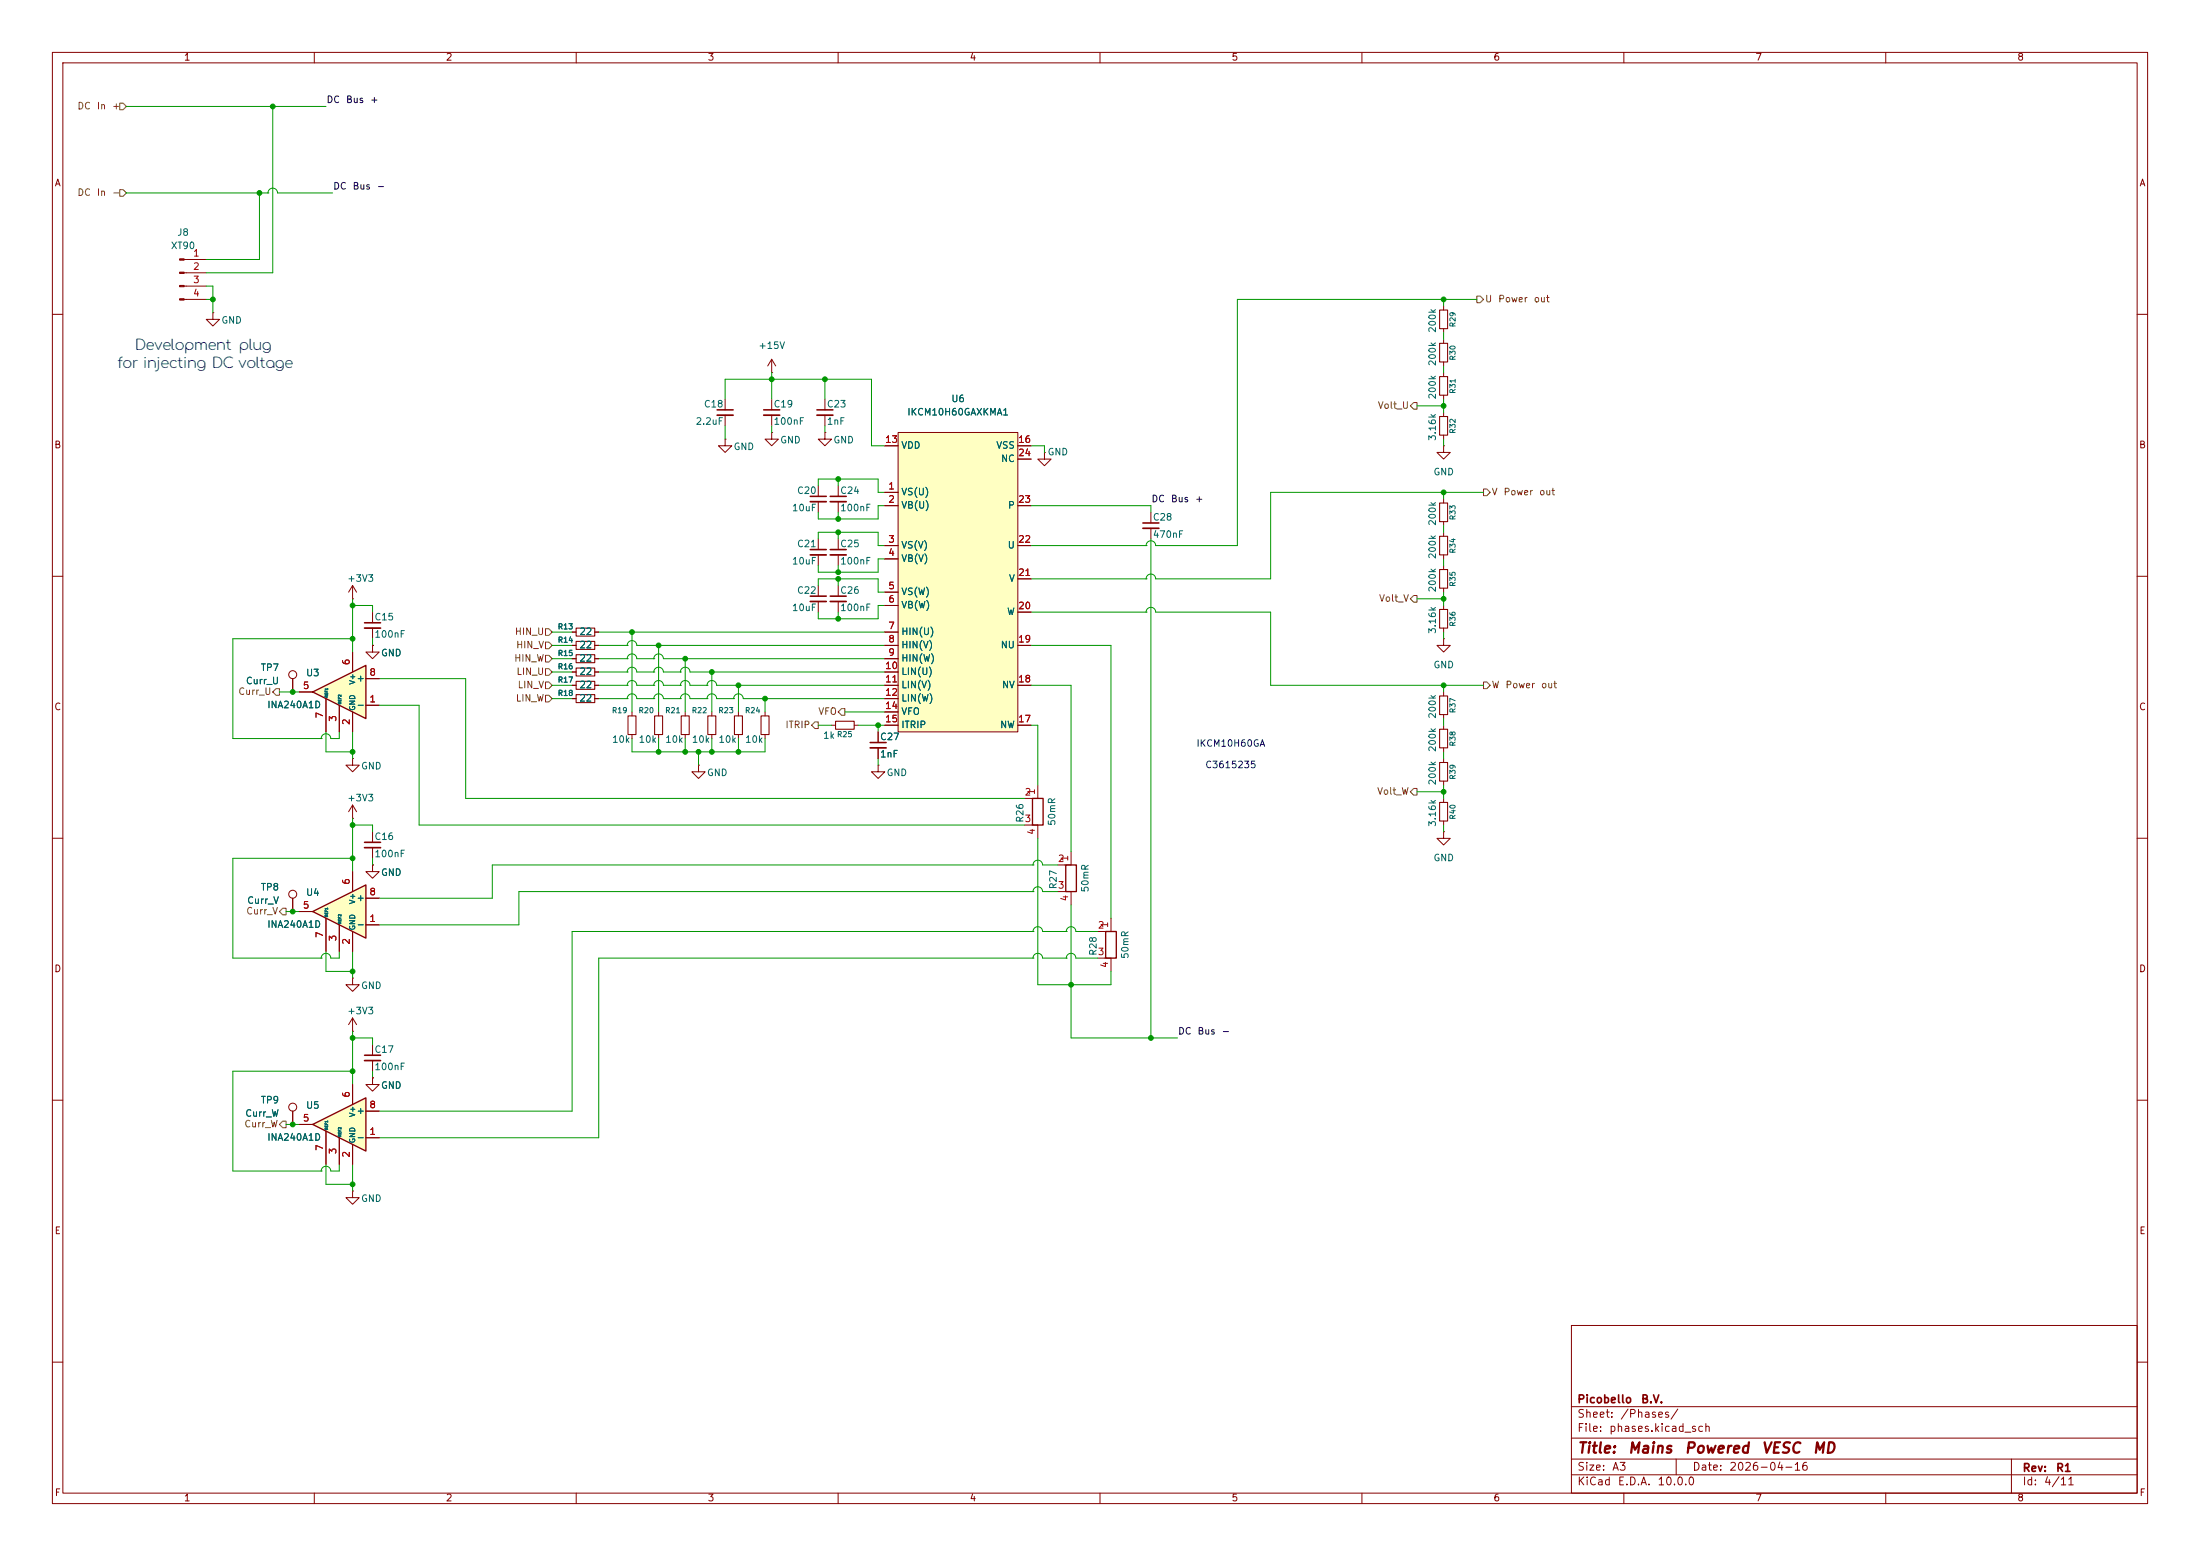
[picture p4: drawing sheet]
<svg xmlns="http://www.w3.org/2000/svg" width="420mm" height="297mm" viewBox="0 0 420 297" stroke-linecap="round" stroke-linejoin="round" font-family="sans-serif">
<g fill="none" stroke="#840000" stroke-width=".19">
<path d="M10 10h400v277h-400zM12 12h396v273h-396zM60 10v2M110 10v2M160 10v2M210 10v2M260 10v2M310 10v2M360 10v2M10 60h2M408 60h2M10 110h2"/>
<path d="M408 110h2M125.7 135.9v.8M10 160h2M125.7 140.2v.8M275.6 144.8v.7M275.6 149.1v.8M408 160h2M55.9 171.5v2.5M10 210h2M408 210h2M300 253h108v32h-108zM10 260h2"/>
<path d="M300 278.5h108M300 274.5h108M300 268.5h108M320 278.5v3M384 278.5v6.5M408 260h2M60 285v2M110 285v2M160 285v2M210 285v2M260 285v2M300 281.5h108"/>
<path d="M310 285v2M360 285v2"/>
<circle cx="55.9" cy="170.7" r=".76"/>
</g>
<path d="M125 136.7h1.5v3.5h-1.5zM274.8 145.5h1.6v3.6h-1.6z" fill="none" stroke="#840000" stroke-width=".2"/>
<path d="M59.7 174l10.1-5.1v10.2z" fill="#ffffc2"/>
<path d="M197.1 152.4h2v5.1h-2zM59.7 174l10.1-5.1v10.2zM203.5 165.1h2v5.1h-2zM211.1 177.8h2v5.1h-2z" fill="none" stroke="#840000" stroke-width=".25"/>
<g fill="none" stroke="#840000" stroke-width=".19">
<path d="M138.4 76.2v2M138.4 79.2v2.1M147.3 71.1h.1M147.3 68.6v2.5M147.3 76.2v2M147.3 79.2v2.1M147.3 68.6l-.7 1.3M147.3 68.6l.8 1.3M157.5 76.2v2M157.5 79.2v2.1M147.3 82.6v1.2h-1.3l1.3 1.3 1.3-1.3h-1.3M147.3 82.6h.1"/>
<path d="M157.5 82.6v1.2h-1.3l1.3 1.3 1.2-1.3h-1.2M157.5 82.6h.1M160 92.7v2M160 95.8v2M219.7 97.8v2M67.3 114.3h.1M67.3 111.8v2.5M67.3 111.8l-.8 1.2M67.3 111.8l.8 1.2M71.1 116.8v2.1M71.1 119.9v2M156.2 111.8v2"/>
<path d="M156.2 114.8v2M219.7 100.8v2.1M55.9 129.5v2.6M130.8 135.9v.8M135.9 135.9v.8M141 135.9v.8M158.7 138.4h.8M163.1 138.4h.7M167.6 139.7v2M275.6 132.1v.7M275.6 136.4v.8M71.1 158.8v2"/>
<path d="M130.8 140.2v.8M133.3 146.1v1.2h-1.2l1.2 1.3 1.3-1.3h-1.3M133.3 146.1h.1M135.9 140.2v.8M141 140.2v.8M167.6 146.1v1.2h-1.2l1.2 1.3 1.3-1.3h-1.3M167.6 146.1h.1M167.6 142.7v2.1M195.6 157.5h2.5v2.5M198.1 149.9v2.5h-2.5M57.1 174h2.6M62.2 175.3v6.3"/>
<path d="M64.8 176.5v5.1M67.3 166.4v3.8M67.3 177.8v3.8M69.8 176.5h2.6M69.8 171.5h2.6M71.1 165.1v1.3h-1.3l1.3 1.2 1.3-1.2h-1.3M71.1 165.1h.1M71.1 161.8v2M201.9 170.2h2.6v2.5M204.5 162.6v2.5h-2.6M212.1 175.3v2.5h-2.6M67.3 186.7v1.3h-1.3l1.3 1.2 1.3-1.2h-1.3"/>
<path d="M67.3 186.7h.1M67.3 196.9h.1M67.3 194.3v2.6M67.3 194.3l-.8 1.3M67.3 194.3l.8 1.3M209.5 182.9h2.6v2.5M71.1 205.7v1.3h-1.3l1.3 1.3 1.3-1.3h-1.3M71.1 205.7h.1"/>
<circle cx="55.9" cy="128.8" r=".76"/>
</g>
<path d="M136.9 78.2h3.1M145.8 78.2h3M156 78.2h3M158.5 94.7h3M218.2 99.8h3M69.6 118.9h3M154.7 113.8h3M166.1 141.7h3.1M69.6 160.8h3" fill="none" stroke="#840000" stroke-width=".3"/>
<path d="M136.9 79.2h3.1M145.8 79.2h3M156 79.2h3M158.5 95.8h3M69.6 119.9h3M154.7 114.8h3M218.2 100.8h3M166.1 142.7h3.1M69.6 161.8h3" fill="none" stroke="#840000" stroke-width=".33"/>
<path d="M130 136.7h1.6v3.5h-1.6zM135.1 136.7h1.6v3.5h-1.6zM140.2 136.7h1.5v3.5h-1.5zM159.5 137.7h3.6v1.5h-3.6zM274.8 132.8h1.6v3.6h-1.6z" fill="none" stroke="#840000" stroke-width=".2"/>
<path d="M171.4 82.6h22.9v57.1h-22.9z" fill="#ffffc2"/>
<g fill="none" stroke="#840000" stroke-width=".19">
<path d="M40.6 59.7v1.3h-1.2l1.2 1.2 1.3-1.2h-1.3M40.6 59.7h.1M168.9 94h2.5M168.9 96.5h2.5M168.9 85.1h2.5M171.4 82.6h22.9v57.1h-22.9zM194.3 96.5h2.5M194.3 85.1h2.5M194.3 87.6h2.5M199.4 86.4v1.2h-1.3l1.3 1.3 1.3-1.3h-1.3M199.4 86.4h.1M168.9 104.1h2.5"/>
<path d="M168.9 106.7h2.5M168.9 113h2.5M168.9 115.6h2.5M194.3 104.1h2.5M194.3 116.8h2.5M194.3 110.5h2.5M168.9 120.7h2.5M168.9 123.2h2.5M168.9 125.7h2.5M168.9 128.3h2.5M168.9 130.8h2.5M168.9 133.4h2.5"/>
<path d="M168.9 135.9h2.5M168.9 138.4h2.5M194.3 123.2h2.5M194.3 130.8h2.5M194.3 138.4h2.5M67.3 144.8v1.3h-1.3l1.3 1.2 1.3-1.2h-1.3M67.3 144.8h.1M67.3 156.2h.1M67.3 153.7l-.8 1.2M67.3 153.7l.8 1.2M67.3 153.7v2.5"/>
</g>
<path d="M59.7 132.1l10.1-5.1v10.2z" fill="#ffffc2"/>
<path d="M59.7 132.1l10.1-5.1v10.2z" fill="none" stroke="#840000" stroke-width=".25"/>
<g fill="none" stroke="#840000" stroke-width=".19">
<path d="M156.2 92.7v2M156.2 95.8v2M156.2 102.9v2M156.2 105.9v2.1M160 102.9v2M160 105.9v2.1M57.1 132.1h2.6M62.2 133.4v6.3M64.8 134.6v5.1M67.3 124.5v3.8M67.3 135.9v3.8M69.8 134.6h2.6"/>
<path d="M69.8 129.5h2.6M71.1 123.2v1.3h-1.3l1.3 1.2 1.3-1.2h-1.3M71.1 123.2h.1M275.6 158.8v1.2h-1.3l1.3 1.3 1.3-1.3h-1.3M275.6 158.8h.1M275.6 152.4v.8M275.6 156.7v.8M67.3 227.3v1.3h-1.3l1.3 1.3 1.3-1.3h-1.3M67.3 227.3h.1"/>
</g>
<path d="M154.7 94.7h3M154.7 104.9h3M158.5 104.9h3" fill="none" stroke="#840000" stroke-width=".3"/>
<path d="M154.7 95.8h3M154.7 105.9h3M158.5 105.9h3" fill="none" stroke="#840000" stroke-width=".33"/>
<path d="M274.8 153.2h1.6v3.5h-1.6z" fill="none" stroke="#840000" stroke-width=".2"/>
<path d="M59.7 214.6l10.1-5v10.1z" fill="#ffffc2"/>
<path d="M59.7 214.6l10.1-5v10.1z" fill="none" stroke="#840000" stroke-width=".25"/>
<g fill="none" stroke="#840000" stroke-width=".19">
<path d="M35.2 49.5h4.2M35.2 52.1h4.2M35.2 54.6h4.2M35.2 57.2h4.2M275.6 58.4v.8M275.6 62.7v.8M275.6 64.8v.7M275.6 69.1v.8M275.6 71.1v.8M275.6 75.4v.8M275.6 78.7v.8M138.4 83.8v1.3h-1.2l1.2 1.3 1.3-1.3h-1.3"/>
<path d="M138.4 83.8h.1M168.9 94h2.5M168.9 96.5h2.5M168.9 85.1h2.5M194.3 96.5h2.5M194.3 85.1h2.5M194.3 87.6h2.5M275.6 85.1v1.3h-1.3l1.3 1.2 1.3-1.2h-1.3M275.6 85.1h.1M275.6 83.1v.7M275.6 95.3v.7M275.6 99.6v.7"/>
<path d="M160 111.8v2M160 114.8v2M168.9 104.1h2.5M168.9 106.7h2.5M168.9 113h2.5M168.9 115.6h2.5M194.3 104.1h2.5M194.3 116.8h2.5M194.3 110.5h2.5M275.6 101.6v.8M275.6 105.9v.8M275.6 108v.7"/>
<path d="M275.6 112.3v.7M275.6 115.6v.7M275.6 119.9v.8M55.9 129.5v2.6M57.1 132.1h2.6M62.2 133.4v6.3M64.8 134.6v5.1M67.3 124.5v3.8M67.3 135.9v3.8M69.8 134.6h2.6M69.8 129.5h2.6M71.1 123.2h.1"/>
<path d="M109.2 133.4h.8M109.2 120.7h.8M109.2 123.2h.8M109.2 130.8h.8M109.2 128.3h.8M109.2 125.7h.8M113.5 133.4h.8M113.5 120.7h.8M113.5 123.2h.8M113.5 130.8h.8M113.5 128.3h.8M113.5 125.7h.8"/>
<path d="M120.6 135.9v.8M146 135.9v.8M167.6 139.7v2M168.9 133.4h2.5M168.9 120.7h2.5M168.9 123.2h2.5M168.9 130.8h2.5M168.9 128.3h2.5M168.9 125.7h2.5M168.9 135.9h2.5M168.9 138.4h2.5M194.3 123.2h2.5"/>
<path d="M194.3 130.8h2.5M194.3 138.4h2.5M275.6 121.9v1.3h-1.3l1.3 1.3 1.3-1.3h-1.3M275.6 121.9h.1M275.6 138.4v.8M120.6 140.2v.8M146 140.2v.8M167.6 142.7v2.1M275.6 142.7v.8M55.9 171.5v2.5M57.1 174h2.6M62.2 175.3v6.3"/>
<path d="M64.8 176.5v5.1M67.3 166.4v3.8M67.3 177.8v3.8M69.8 176.5h2.6M69.8 171.5h2.6M71.1 165.1h.1M71.1 199.4v2M55.9 212.1v2.5M57.1 214.6h2.6M62.2 215.9v6.3M64.8 217.2v5M67.3 207v3.8"/>
<path d="M67.3 218.4v3.8M69.8 217.2h2.6M69.8 212.1h2.6M71.1 205.7h.1M71.1 202.4v2.1"/>
<circle cx="55.9" cy="211.3" r=".76"/>
</g>
<g fill="none" stroke="#840000" stroke-width=".2">
<path d="M274.8 59.2h1.6v3.5h-1.6zM274.8 65.5h1.6v3.6h-1.6zM274.8 79.5h1.6v3.6h-1.6zM274.8 71.9h1.6v3.5h-1.6zM274.8 96h1.6v3.6h-1.6zM110 119.9h3.5v1.5h-3.5zM274.8 116.3h1.6v3.6h-1.6zM274.8 108.7h1.6v3.6h-1.6zM274.8 102.4h1.6v3.5h-1.6zM110 132.6h3.5v1.5h-3.5zM110 122.4h3.5v1.6h-3.5zM110 130h3.5v1.6h-3.5z"/>
<path d="M110 127.5h3.5v1.5h-3.5zM110 125h3.5v1.5h-3.5zM119.9 136.7h1.5v3.5h-1.5zM145.3 136.7h1.5v3.5h-1.5zM274.8 139.2h1.6v3.5h-1.6z"/>
</g>
<path d="M158.5 113.8h3M69.6 201.4h3" fill="none" stroke="#840000" stroke-width=".3"/>
<path d="M158.5 114.8h3M69.6 202.4h3" fill="none" stroke="#840000" stroke-width=".33"/>
<g fill="#840000" stroke="#840000" stroke-width=".19">
<path d="M34.3 49.4h.9v.3h-.9z"/>
<path d="M34.3 51.9h.9v.3h-.9z"/>
<path d="M34.3 54.5h.9v.2h-.9z"/>
<path d="M34.3 57h.9v.3h-.9z"/>
</g>
<g fill="none" stroke="#725600" stroke-width=".19">
<path d="M22.9 19.7h.6l.6 .6-.6 .7h-.6zM22.9 36.2h.6l.6 .6-.6 .7h-.6zM281.9 56.5h.7l.6 .7-.6 .6h-.7zM269.2 77.5l.7-.7h.6v1.3h-.6zM283.2 93.3h.6l.7 .7-.7 .6h-.6zM269.2 114.3l.7-.6h.6v1.2h-.6zM52.7 131.4h.6v1.3h-.6l-.6-.6zM104.1 122.6h.7l.6 .6-.6 .6h-.7zM104.1 125.1h.7l.6 .6-.6 .7h-.7zM104.1 120h.7l.6 .7-.6 .6h-.7zM104.1 127.6h.7l.6 .7-.6 .6h-.7zM104.1 130.2h.7l.6 .6-.6 .6h-.7z"/>
<path d="M104.1 132.7h.7l.6 .7-.6 .6h-.7zM154.9 138.4l.7-.6h.6v1.3h-.6zM160.7 135.3h.6v1.2h-.6l-.7-.6zM283.2 130.2h.6l.7 .6-.7 .6h-.6zM269.2 151.1l.7-.6h.6v1.3h-.6zM54 173.4h.6v1.2h-.6l-.7-.6zM54 214h.6v1.3h-.6l-.7-.7z"/>
</g>
<g fill="none" stroke="#009600" stroke-width=".19">
<path d="M24.1 20.3h38.1M24.1 36.8h27.1M49.5 36.8v12.7h-10.1M51.2 36.8h.1M51.2 36.8a.91 .91 0 0 1 .9-.9 .91 .91 0 0 1 .9 .9h10.5M52.1 20.3v31.8h-12.7M39.4 54.6h1.2v5.1M39.4 57.2h1.2M275.6 57.2v1.2M281.9 57.2h-45.7v46.9h-15.6a.91 .91 0 0 0-.9-.9 .91 .91 0 0 0-.9 .9M138.4 76.2v-3.8h28v12.7h2.5M147.3 71.1v5.1"/>
<path d="M157.5 72.4v3.8M270.5 77.5h5.1M275.6 63.5v1.3M275.6 69.9v1.2M275.6 76.2v2.5M138.4 81.3v2.5M147.3 81.3v1.3M156.2 92.7v-1.3h11.4v2.6h1.3M157.5 81.3v1.3M160 91.4v1.3M160 97.8v1.3M168.9 96.5h-1.3v2.6h-11.4v-1.3"/>
<path d="M196.8 96.5h22.9v1.3M196.8 85.1h2.6v1.3M275.6 83.8v1.3M275.6 94v1.3M283.2 94h-40.6v16.5h-22a.91 .91 0 0 0-.9-.9 .91 .91 0 0 0-.9 .9M67.3 114.3v10.2M67.3 115.6h3.8v1.2M156.2 102.9v-1.3h11.4v2.5h1.3M156.2 111.8v-1.3h11.4v2.5h1.3M160 101.6v1.3M160 108v1.2M160 110.5v1.3"/>
<path d="M160 116.8v1.3M168.9 115.6h-1.3v2.5h-11.4v-1.3M168.9 106.7h-1.3v2.5h-11.4v-1.2M196.8 110.5h22M196.8 104.1h22M196.8 116.8h22M218.8 116.8h.1M218.8 116.8a.91 .91 0 0 1 .9-.9 .91 .91 0 0 1 .9 .9h22v14h40.6M218.8 104.1h.1M218.8 110.5h.1M219.7 102.9v95.2M270.5 114.3h5.1"/>
<path d="M275.6 100.3v1.3M275.6 106.7v1.3M275.6 113v2.6M53.3 132.1h3.8M62.2 139.7v3.8h5.1M64.8 139.7v1.3h-1.7a.91 .91 0 0 0-.9-.9 .91 .91 0 0 0-.9 .9M67.3 139.7v5.1M67.3 121.9h-22.9v19.1h16.9M71.1 121.9v1.3M72.4 129.5h16.5v22.9h106.7M72.4 134.6h7.6v22.9h115.6M105.4 133.4h3.8"/>
<path d="M105.4 130.8h3.8M105.4 128.3h3.8M105.4 123.2h3.8M105.4 120.7h3.8M105.4 125.7h3.8M114.3 133.4h5.4M114.3 130.8h5.4M114.3 128.3h5.4M114.3 123.2h5.4M114.3 120.7h54.6M114.3 125.7h5.4M119.7 133.4h.1"/>
<path d="M119.7 133.4a.91 .91 0 0 1 .9-1 .91 .91 0 0 1 1 1h3.2M119.7 128.3h.1M119.7 128.3a.91 .91 0 0 1 .9-.9 .91 .91 0 0 1 1 .9h3.2M119.7 130.8h.1M119.7 130.8a.91 .91 0 0 1 .9-.9 .91 .91 0 0 1 1 .9h3.2M119.7 125.7h.1M119.7 125.7a.91 .91 0 0 1 .9-.9 .91 .91 0 0 1 1 .9h3.2M119.7 123.2h.1M119.7 123.2a.91 .91 0 0 1 .9-.9 .91 .91 0 0 1 1 .9h47.3M120.6 120.7v15.2M124.8 133.4h.1M124.8 133.4a.91 .91 0 0 1 .9-1 .91 .91 0 0 1 .9 1h3.3"/>
<path d="M124.8 128.3h.1M124.8 128.3a.91 .91 0 0 1 .9-.9 .91 .91 0 0 1 .9 .9h3.3M124.8 130.8h.1M124.8 130.8a.91 .91 0 0 1 .9-.9 .91 .91 0 0 1 .9 .9h3.3M124.8 125.7h.1M124.8 125.7a.91 .91 0 0 1 .9-.9 .91 .91 0 0 1 .9 .9h42.3M125.7 123.2v12.7M129.9 133.4h.1M129.9 133.4a.91 .91 0 0 1 .9-1 .91 .91 0 0 1 .9 1h3.3M129.9 128.3h.1M129.9 128.3a.91 .91 0 0 1 .9-.9 .91 .91 0 0 1 .9 .9h37.2M129.9 130.8h.1"/>
<path d="M129.9 130.8a.91 .91 0 0 1 .9-.9 .91 .91 0 0 1 .9 .9h3.3M130.8 125.7v10.2M135 133.4h.1M135 133.4a.91 .91 0 0 1 .9-1 .91 .91 0 0 1 .9 1h3.3M135 130.8h.1M135 130.8a.91 .91 0 0 1 .9-.9 .91 .91 0 0 1 .9 .9h32.1M135.9 128.3v7.6M140.1 133.4h.1M140.1 133.4a.91 .91 0 0 1 .9-1 .91 .91 0 0 1 .9 1h27M141 130.8v5.1M146 133.4v2.5M156.2 138.4h2.5"/>
<path d="M161.3 135.9h7.6M163.8 138.4h5.1M167.6 138.4v1.3M196.8 130.8h7.7v31.8M196.8 123.2h15.3v52.1M196.8 138.4h1.3v11.5M275.6 120.7v1.2M275.6 130.8v1.3M275.6 137.2v1.2M61.3 141h.1M67.3 156.2v10.2M67.3 157.5h3.8v1.3"/>
<path d="M120.6 141v2.5h25.4v-2.5M125.7 141v2.5M130.8 141v2.5M133.3 143.5v2.6M135.9 141v2.5M141 141v2.5M167.6 144.8v1.3M270.5 151.1h5.1M275.6 143.5v1.3M275.6 149.9v2.5M275.6 157.5v1.3M54.6 174h2.5"/>
<path d="M67.3 163.8h-22.9v19.1h16.9M71.1 163.8v1.3M197.2 165.1h.1M197.2 165.1a.91 .91 0 0 1 .9-.9 .91 .91 0 0 1 .9 .9h2.9M197.2 170.2h.1M197.2 170.2a.91 .91 0 0 1 .9-.9 .91 .91 0 0 1 .9 .9h2.9M197.2 177.8h.1M197.2 177.8a.91 .91 0 0 1 .9-.9 .91 .91 0 0 1 .9 .9h4.6M197.2 177.8h-88v34.3h-36.8M197.2 165.1h-103.2v6.4h-21.6M197.2 170.2h-98.1v6.3h-26.7M198.1 160v28h14v-2.6"/>
<path d="M203.6 177.8h.1M203.6 177.8a.91 .91 0 0 1 .9-.9 .91 .91 0 0 1 .9 .9h4.1M204.5 172.7v25.4h20.3M61.3 182.9h.1M62.2 181.6v3.8h5.1M64.8 181.6v1.3h-1.7a.91 .91 0 0 0-.9-.9 .91 .91 0 0 0-.9 .9M67.3 181.6v5.1M67.3 196.9v10.1M67.3 198.1h3.8v1.3M197.2 182.9h.1M197.2 182.9a.91 .91 0 0 1 .9-.9 .91 .91 0 0 1 .9 .9h4.6M197.2 182.9h-82.9v34.3h-41.9"/>
<path d="M203.6 182.9h.1M203.6 182.9a.91 .91 0 0 1 .9-.9 .91 .91 0 0 1 .9 .9h4.1M54.6 214.6h2.5M67.3 204.5h-22.9v19h16.9M71.1 204.5v1.2M61.3 223.5h.1M62.2 222.2v3.9h5.1M64.8 222.2v1.3h-1.7a.91 .91 0 0 0-.9-.9 .91 .91 0 0 0-.9 .9M67.3 222.2v5.1"/>
</g>
<g fill="#009600" stroke="#009600" stroke-width=".19">
<circle cx="275.6" cy="77.5" r=".46"/>
<circle cx="275.6" cy="57.2" r=".46"/>
<circle cx="275.6" cy="114.3" r=".46"/>
<circle cx="275.6" cy="130.8" r=".46"/>
<circle cx="146" cy="133.4" r=".46"/>
<circle cx="135.9" cy="128.3" r=".46"/>
<circle cx="130.8" cy="125.7" r=".46"/>
<circle cx="160" cy="101.6" r=".46"/>
<circle cx="160" cy="99.1" r=".46"/>
<circle cx="160" cy="118.1" r=".46"/>
<circle cx="160" cy="110.5" r=".46"/>
<circle cx="160" cy="109.2" r=".46"/>
<circle cx="204.5" cy="188" r=".46"/>
<circle cx="219.7" cy="198.1" r=".46"/>
<circle cx="167.6" cy="138.4" r=".46"/>
<circle cx="160" cy="91.4" r=".46"/>
<circle cx="275.6" cy="94" r=".46"/>
<circle cx="275.6" cy="151.1" r=".46"/>
<circle cx="157.5" cy="72.4" r=".46"/>
<circle cx="67.3" cy="198.1" r=".46"/>
<circle cx="67.3" cy="185.4" r=".46"/>
<circle cx="130.8" cy="143.5" r=".46"/>
<circle cx="135.9" cy="143.5" r=".46"/>
<circle cx="141" cy="143.5" r=".46"/>
<circle cx="120.6" cy="120.7" r=".46"/>
<circle cx="147.3" cy="72.4" r=".46"/>
<circle cx="67.3" cy="163.8" r=".46"/>
<circle cx="67.3" cy="143.5" r=".46"/>
<circle cx="67.3" cy="157.5" r=".46"/>
<circle cx="55.9" cy="132.1" r=".46"/>
<circle cx="67.3" cy="226.1" r=".46"/>
<circle cx="55.9" cy="174" r=".46"/>
<circle cx="55.9" cy="214.6" r=".46"/>
<circle cx="67.3" cy="204.5" r=".46"/>
<circle cx="125.7" cy="143.5" r=".46"/>
<circle cx="141" cy="130.8" r=".46"/>
<circle cx="133.3" cy="143.5" r=".46"/>
<circle cx="125.7" cy="123.2" r=".46"/>
<circle cx="67.3" cy="121.9" r=".46"/>
<circle cx="67.3" cy="115.6" r=".46"/>
<circle cx="49.5" cy="36.8" r=".46"/>
<circle cx="52.1" cy="20.3" r=".46"/>
<circle cx="40.6" cy="57.2" r=".46"/>
</g>
<g font-size="2.8" fill="#0000c2">
<text x="22.4" y="70.2">for injecting DC voltage</text>
<text x="25.8" y="66.8">Development plug</text>
</g>
<g font-size="2" fill="#840000">
<text x="301" y="277.9">Title:</text>
<text x="310.6" y="277.9">Mains</text>
<text x="321.4" y="277.9">Powered</text>
<text x="336.2" y="277.9">VESC</text>
<text x="345.9" y="277.9">MD</text>
</g>
<g font-size="1.5" fill="#840000">
<text x="301" y="268.2">Picobello</text>
<text x="313.2" y="268.2">B.V.</text>
<text x="301" y="273.7">File:</text>
<text x="301" y="271">Sheet:</text>
<text x="307.1" y="273.7">phases.kicad_sch</text>
<text x="309.2" y="271">/Phases/</text>
<text x="301" y="281.1">Size:</text>
<text x="307.6" y="281.1">A3</text>
<text x="323" y="281.1">Date:</text>
<text x="330" y="281.1">2026-04-16</text>
<text x="386" y="281.3">Rev:</text>
<text x="392.4" y="281.3">R1</text>
<text x="301" y="283.9">KiCad</text>
<text x="308.7" y="283.9">E.D.A.</text>
<text x="316.3" y="283.9">10.0.0</text>
<text x="386" y="283.9">Id:</text>
<text x="390.1" y="283.9">4/11</text>
</g>
<g font-size="1.3" fill="#840000">
<text x="35" y="11.9">1</text>
<text x="85" y="11.9">2</text>
<text x="135" y="11.9">3</text>
<text x="185" y="11.9">4</text>
<text x="235" y="11.9">5</text>
<text x="285" y="11.9">6</text>
<text x="335" y="11.9">7</text>
<text x="385" y="11.9">8</text>
<text x="10.3" y="35.9">A</text>
<text x="408.3" y="35.9">A</text>
<text x="10.3" y="85.9">B</text>
<text x="408.2" y="85.9">B</text>
<text x="10.3" y="135.9">C</text>
<text x="408.2" y="135.9">C</text>
<text x="10.3" y="185.9">D</text>
<text x="408.2" y="185.9">D</text>
<text x="10.3" y="235.9">E</text>
<text x="408.3" y="235.9">E</text>
<text x="10.3" y="285.9">F</text>
<text x="35" y="286.9">1</text>
<text x="85" y="286.9">2</text>
<text x="135" y="286.9">3</text>
<text x="185" y="286.9">4</text>
<text x="235" y="286.9">5</text>
<text x="285" y="286.9">6</text>
<text x="335" y="286.9">7</text>
<text x="385" y="286.9">8</text>
<text x="408.3" y="285.9">F</text>
</g>
<g font-size="1.3" fill="#725600">
<text x="14.7" y="21.2">DC</text>
<text x="18.4" y="21.2">In</text>
<text x="21.3" y="21.2">+</text>
<text x="14.7" y="37.7">DC</text>
<text x="18.4" y="37.7">In</text>
<text x="21.3" y="37.7">-</text>
<text x="283.4" y="58">U</text>
<text x="285.9" y="58">Power</text>
<text x="292.7" y="58">out</text>
<text x="262.9" y="78.3">Volt_U</text>
<text x="284.7" y="94.8">V</text>
<text x="286.9" y="94.8">Power</text>
<text x="293.7" y="94.8">out</text>
<text x="263.2" y="115.2">Volt_V</text>
<text x="98.2" y="121.5">HIN_U</text>
<text x="98.4" y="124.1">HIN_V</text>
<text x="98.1" y="126.6">HIN_W</text>
<text x="98.5" y="129.1">LIN_U</text>
<text x="98.7" y="131.7">LIN_V</text>
<text x="284.7" y="131.7">W</text>
<text x="287.3" y="131.7">Power</text>
<text x="294.1" y="131.7">out</text>
<text x="45.4" y="132.9">Curr_U</text>
<text x="98.4" y="134.2">LIN_W</text>
<text x="156.1" y="136.8">VFO</text>
<text x="149.8" y="139.3">ITRIP</text>
<text x="262.8" y="152">Volt_W</text>
<text x="46.9" y="174.9">Curr_V</text>
<text x="46.5" y="215.5">Curr_W</text>
</g>
<g font-size="1.3" fill="#0f0f0f">
<text x="62.2" y="20">DC</text>
<text x="65.9" y="20">Bus</text>
<text x="70.6" y="20">+</text>
<text x="63.5" y="36.5">DC</text>
<text x="67.2" y="36.5">Bus</text>
<text x="71.8" y="36.5">-</text>
<text x="219.7" y="96.2">DC</text>
<text x="223.4" y="96.2">Bus</text>
<text x="228" y="96.2">+</text>
<text x="224.8" y="197.8">DC</text>
<text x="228.5" y="197.8">Bus</text>
<text x="233.1" y="197.8">-</text>
</g>
<g font-size="1.3" fill="#006464">
<text x="32.5" y="47.9">XT90</text>
<text x="33.7" y="45.3">J8</text>
<text x="42.2" y="62.1">GND</text>
<text x="274.4" y="63.6" transform="rotate(-90 274.4 63.6)">200k</text>
<text x="144.7" y="66.9">+15V</text>
<text x="274.4" y="70" transform="rotate(-90 274.4 70)">200k</text>
<text x="181.5" y="77.1">U6</text>
<text x="274.4" y="76.3" transform="rotate(-90 274.4 76.3)">200k</text>
<text x="132.7" y="81.4">2.2uF</text>
<text x="134.3" y="78.1">C18</text>
<text x="147.6" y="81.4">100nF</text>
<text x="147.6" y="78.1">C19</text>
<text x="157.7" y="81.4">1nF</text>
<text x="157.7" y="78.1">C23</text>
<text x="173.1" y="79.6">IKCM10H60GAXKMA1</text>
<text x="139.9" y="86.2">GND</text>
<text x="148.8" y="84.9">GND</text>
<text x="159" y="84.9">GND</text>
<text x="172" y="86">VDD</text>
<text x="190.1" y="86">VSS</text>
<text x="191" y="88.5">NC</text>
<text x="199.9" y="87.2">GND</text>
<text x="274.4" y="84.3" transform="rotate(-90 274.4 84.3)">3.16k</text>
<text x="152.1" y="94.6">C20</text>
<text x="160.3" y="94.6">C24</text>
<text x="172" y="94.8">VS(U)</text>
<text x="273.6" y="91">GND</text>
<text x="151.1" y="97.9">10uF</text>
<text x="160.3" y="97.9">100nF</text>
<text x="172" y="97.4">VB(U)</text>
<text x="192.3" y="97.4">P</text>
<text x="220" y="99.7">C28</text>
<text x="274.4" y="100.5" transform="rotate(-90 274.4 100.5)">200k</text>
<text x="152.1" y="104.7">C21</text>
<text x="160.3" y="104.7">C25</text>
<text x="172" y="105">VS(V)</text>
<text x="172" y="107.5">VB(V)</text>
<text x="192.3" y="105">U</text>
<text x="220" y="103">470nF</text>
<text x="274.4" y="106.8" transform="rotate(-90 274.4 106.8)">200k</text>
<text x="66.2" y="111.4">+3V3</text>
<text x="151.1" y="108.1">10uF</text>
<text x="152.1" y="113.6">C22</text>
<text x="160.3" y="108.1">100nF</text>
<text x="160.3" y="113.6">C26</text>
<text x="172" y="113.9">VS(W)</text>
<text x="192.5" y="111.4">V</text>
<text x="274.4" y="113.2" transform="rotate(-90 274.4 113.2)">200k</text>
<text x="71.4" y="118.7">C15</text>
<text x="151.1" y="116.9">10uF</text>
<text x="160.3" y="116.9">100nF</text>
<text x="172" y="116.4">VB(W)</text>
<text x="192.1" y="117.7">W</text>
<text x="71.4" y="122">100nF</text>
<text x="72.6" y="125.6">GND</text>
<text x="110.5" y="121.5">22</text>
<text x="110.5" y="124.1">22</text>
<text x="172" y="121.5">HIN(U)</text>
<text x="172" y="124.1">HIN(V)</text>
<text x="190.9" y="124.1">NU</text>
<text x="274.4" y="121.1" transform="rotate(-90 274.4 121.1)">3.16k</text>
<text x="46.8" y="130.9">Curr_U</text>
<text x="49.7" y="128.4">TP7</text>
<text x="58.3" y="129.4">U3</text>
<text x="67.9" y="130.4">+</text>
<text x="110.5" y="131.7">22</text>
<text x="110.5" y="129.1">22</text>
<text x="110.5" y="126.6">22</text>
<text x="172" y="126.6">HIN(W)</text>
<text x="172" y="129.1">LIN(U)</text>
<text x="172" y="131.7">LIN(V)</text>
<text x="191.2" y="131.7">NV</text>
<text x="273.6" y="127.9">GND</text>
<text x="50.9" y="135.5">INA240A1D</text>
<text x="67.9" y="135.5">-</text>
<text x="110.5" y="134.2">22</text>
<text x="172" y="134.2">LIN(W)</text>
<text x="172" y="136.8">VFO</text>
<text x="274.4" y="137.3" transform="rotate(-90 274.4 137.3)">200k</text>
<text x="116.7" y="142.1">10k</text>
<text x="121.8" y="142.1">10k</text>
<text x="126.9" y="142.1">10k</text>
<text x="132" y="142.1">10k</text>
<text x="137.1" y="142.1">10k</text>
<text x="142.1" y="142.1">10k</text>
<text x="157" y="141.3">1k</text>
<text x="167.9" y="141.6">C27</text>
<text x="172" y="139.3">ITRIP</text>
<text x="190.8" y="139.3">NW</text>
<text x="274.4" y="143.7" transform="rotate(-90 274.4 143.7)">200k</text>
<text x="68.8" y="147.2">GND</text>
<text x="134.9" y="148.4">GND</text>
<text x="167.9" y="144.9">1nF</text>
<text x="169.2" y="148.4">GND</text>
<text x="66.2" y="153.3">+3V3</text>
<text x="274.4" y="150" transform="rotate(-90 274.4 150)">200k</text>
<text x="71.4" y="160.6">C16</text>
<text x="195.7" y="157.1" transform="rotate(-90 195.7 157.1)">R26</text>
<text x="201.8" y="157.7" transform="rotate(-90 201.8 157.7)">50mR</text>
<text x="274.4" y="157.9" transform="rotate(-90 274.4 157.9)">3.16k</text>
<text x="71.4" y="163.9">100nF</text>
<text x="72.6" y="167.5">GND</text>
<text x="273.6" y="164.7">GND</text>
<text x="47.1" y="172.8">Curr_V</text>
<text x="49.7" y="170.3">TP8</text>
<text x="58.3" y="171.3">U4</text>
<text x="67.9" y="172.3">+</text>
<text x="202" y="169.8" transform="rotate(-90 202 169.8)">R27</text>
<text x="208.1" y="170.4" transform="rotate(-90 208.1 170.4)">50mR</text>
<text x="50.9" y="177.4">INA240A1D</text>
<text x="67.9" y="177.4">-</text>
<text x="209.7" y="182.5" transform="rotate(-90 209.7 182.5)">R28</text>
<text x="215.7" y="183.1" transform="rotate(-90 215.7 183.1)">50mR</text>
<text x="68.8" y="189.1">GND</text>
<text x="66.2" y="193.9">+3V3</text>
<text x="71.4" y="201.3">C17</text>
<text x="71.4" y="204.6">100nF</text>
<text x="72.6" y="208.1">GND</text>
<text x="46.7" y="213.5">Curr_W</text>
<text x="49.7" y="210.9">TP9</text>
<text x="58.3" y="211.9">U5</text>
<text x="67.9" y="213">+</text>
<text x="50.9" y="218">INA240A1D</text>
<text x="67.9" y="218">-</text>
<text x="68.8" y="229.7">GND</text>
</g>
<g font-size="1.3" fill="#a90000">
<text x="36.8" y="49.3">1</text>
<text x="36.8" y="51.8">2</text>
<text x="36.8" y="54.4">3</text>
<text x="36.8" y="56.9">4</text>
<text x="168.9" y="84.8">13</text>
<text x="194.3" y="84.8">16</text>
<text x="194.3" y="87.4">24</text>
<text x="169.5" y="93.7">1</text>
<text x="169.5" y="96.3">2</text>
<text x="194.3" y="96.3">23</text>
<text x="169.5" y="103.9">3</text>
<text x="169.5" y="106.4">4</text>
<text x="194.3" y="103.9">22</text>
<text x="169.5" y="112.8">5</text>
<text x="194.3" y="110.2">21</text>
<text x="169.5" y="115.3">6</text>
<text x="194.3" y="116.6">20</text>
<text x="169.5" y="120.4">7</text>
<text x="169.5" y="122.9">8</text>
<text x="169.5" y="125.5">9</text>
<text x="194.3" y="122.9">19</text>
<text x="57.7" y="131.8">5</text>
<text x="67.1" y="127.1" transform="rotate(-90 67.1 127.1)">6</text>
<text x="70.4" y="129.3">8</text>
<text x="168.9" y="128">10</text>
<text x="168.9" y="130.6">11</text>
<text x="194.3" y="130.6">18</text>
<text x="62" y="137.2" transform="rotate(-90 62 137.2)">7</text>
<text x="64.5" y="137.9" transform="rotate(-90 64.5 137.9)">3</text>
<text x="70.4" y="134.4">1</text>
<text x="168.9" y="133.1">12</text>
<text x="168.9" y="135.6">14</text>
<text x="67.1" y="138.5" transform="rotate(-90 67.1 138.5)">2</text>
<text x="168.9" y="138.2">15</text>
<text x="194.3" y="138.2">17</text>
<text x="195.5" y="152.1">2</text>
<text x="197.9" y="151.8" transform="rotate(-90 197.9 151.8)">1</text>
<text x="195.5" y="157.2">3</text>
<text x="197.9" y="159.5" transform="rotate(-90 197.9 159.5)">4</text>
<text x="201.9" y="164.8">2</text>
<text x="204.2" y="164.5" transform="rotate(-90 204.2 164.5)">1</text>
<text x="57.7" y="173.7">5</text>
<text x="67.1" y="169" transform="rotate(-90 67.1 169)">6</text>
<text x="70.4" y="171.2">8</text>
<text x="201.9" y="169.9">3</text>
<text x="204.2" y="172.2" transform="rotate(-90 204.2 172.2)">4</text>
<text x="62" y="179.1" transform="rotate(-90 62 179.1)">7</text>
<text x="64.5" y="179.8" transform="rotate(-90 64.5 179.8)">3</text>
<text x="70.4" y="176.3">1</text>
<text x="209.5" y="177.5">2</text>
<text x="211.8" y="177.2" transform="rotate(-90 211.8 177.2)">1</text>
<text x="67.1" y="180.4" transform="rotate(-90 67.1 180.4)">2</text>
<text x="209.5" y="182.6">3</text>
<text x="211.8" y="184.9" transform="rotate(-90 211.8 184.9)">4</text>
<text x="67.1" y="209.6" transform="rotate(-90 67.1 209.6)">6</text>
<text x="57.7" y="214.4">5</text>
<text x="70.4" y="211.8">8</text>
<text x="62" y="219.8" transform="rotate(-90 62 219.8)">7</text>
<text x="64.5" y="220.4" transform="rotate(-90 64.5 220.4)">3</text>
<text x="67.1" y="221.1" transform="rotate(-90 67.1 221.1)">2</text>
<text x="70.4" y="216.9">1</text>
</g>
<g font-size="1.3" fill="#0000c2">
<text x="228.3" y="142.8">IKCM10H60GA</text>
<text x="230" y="146.9">C3615235</text>
</g>
<g font-size="1" fill="#006464">
<text x="278.1" y="62.6" transform="rotate(-90 278.1 62.6)">R29</text>
<text x="278.1" y="68.9" transform="rotate(-90 278.1 68.9)">R30</text>
<text x="278.1" y="75.3" transform="rotate(-90 278.1 75.3)">R31</text>
<text x="278.1" y="82.9" transform="rotate(-90 278.1 82.9)">R32</text>
<text x="278.1" y="99.4" transform="rotate(-90 278.1 99.4)">R33</text>
<text x="278.1" y="105.7" transform="rotate(-90 278.1 105.7)">R34</text>
<text x="278.1" y="112.1" transform="rotate(-90 278.1 112.1)">R35</text>
<text x="278.1" y="119.7" transform="rotate(-90 278.1 119.7)">R36</text>
<text x="106.4" y="120.4">R13</text>
<text x="106.4" y="122.9">R14</text>
<text x="106.4" y="125.5">R15</text>
<text x="68" y="130.8" transform="rotate(-90 68 130.8)">V+</text>
<text x="106.4" y="130.5">R17</text>
<text x="106.4" y="128">R16</text>
<text x="68" y="135.8" transform="rotate(-90 68 135.8)">GND</text>
<text x="106.4" y="133.1">R18</text>
<text x="116.7" y="136.4">R19</text>
<text x="121.8" y="136.4">R20</text>
<text x="126.9" y="136.4">R21</text>
<text x="132" y="136.4">R22</text>
<text x="137" y="136.4">R23</text>
<text x="142.1" y="136.4">R24</text>
<text x="278.1" y="136.2" transform="rotate(-90 278.1 136.2)">R37</text>
<text x="159.7" y="140.9">R25</text>
<text x="278.1" y="142.6" transform="rotate(-90 278.1 142.6)">R38</text>
<text x="278.1" y="148.9" transform="rotate(-90 278.1 148.9)">R39</text>
<text x="278.1" y="156.5" transform="rotate(-90 278.1 156.5)">R40</text>
<text x="68" y="172.7" transform="rotate(-90 68 172.7)">V+</text>
<text x="68" y="177.7" transform="rotate(-90 68 177.7)">GND</text>
<text x="68" y="213.3" transform="rotate(-90 68 213.3)">V+</text>
<text x="68" y="218.3" transform="rotate(-90 68 218.3)">GND</text>
</g>
<g font-size=".5" fill="#006464">
<text x="62.7" y="133.2" transform="rotate(-90 62.7 133.2)">REF1</text>
<text x="65.3" y="134.5" transform="rotate(-90 65.3 134.5)">REF2</text>
<text x="62.7" y="175.1" transform="rotate(-90 62.7 175.1)">REF1</text>
<text x="65.3" y="176.4" transform="rotate(-90 65.3 176.4)">REF2</text>
<text x="62.7" y="215.8" transform="rotate(-90 62.7 215.8)">REF1</text>
<text x="65.3" y="217" transform="rotate(-90 65.3 217)">REF2</text>
</g>
</svg>
